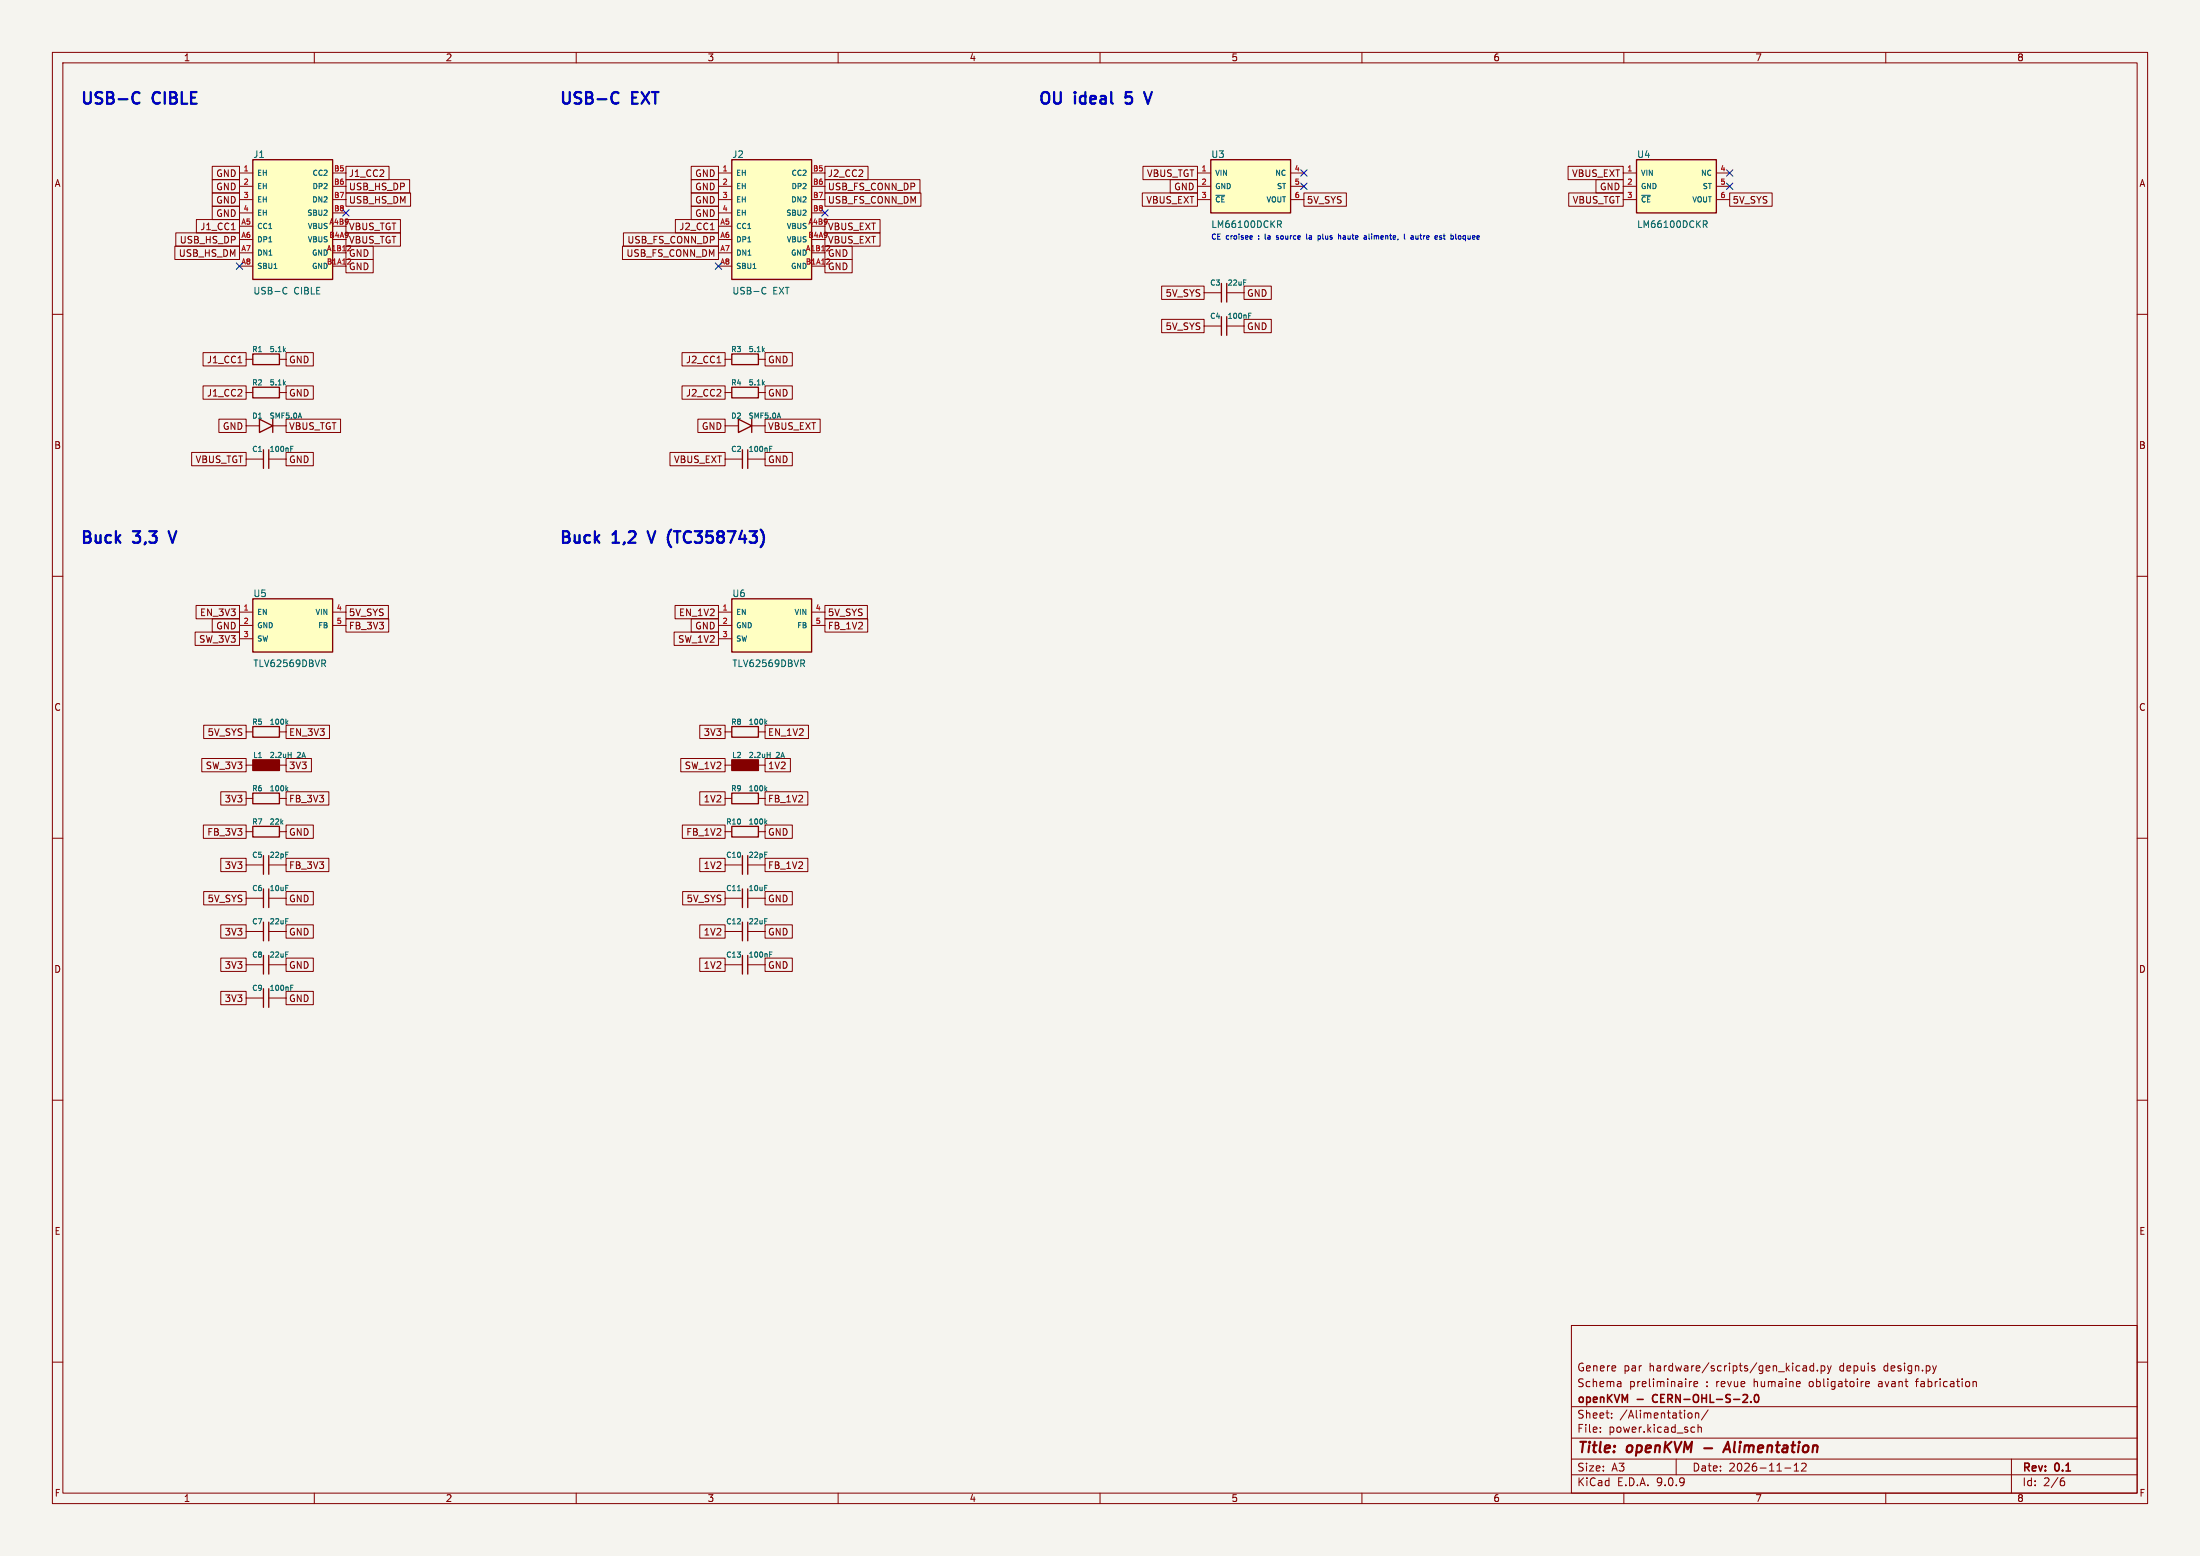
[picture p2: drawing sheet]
<svg xmlns="http://www.w3.org/2000/svg" width="420mm" height="297mm" viewBox="0 0 420 297" stroke-linecap="round" stroke-linejoin="round" font-family="sans-serif">
<path d="M0 0h420v297h-420z" fill="#f5f4ef" stroke="#f5f4ef" stroke-width=".19"/>
<g fill="none" stroke="#840000" stroke-width=".19">
<path d="M10 10h400v277h-400zM12 12h396v273h-396zM60 10v2M110 10v2M160 10v2M210 10v2M260 10v2M310 10v2M360 10v2M10 60h2M47 74.9h1.3M53.3 74.9h1.3"/>
<path d="M138.4 74.9h1.3M138.4 68.6h1.3M144.8 74.9h1.2M144.8 68.6h1.2M229.9 62.2h3.3M234.2 62.2h3.3M408 60h2M47 87.6h3.3M51.3 87.6h3.3M138.4 87.6h3.3M138.4 81.3h2.6M142.7 87.6h3.3"/>
<path d="M143.5 81.3h2.5M10 110h2M408 110h2M10 160h2M47 158.8h1.3M47 152.4h1.3M47 146.1h1.3M53.3 158.8h1.3M53.3 152.4h1.3M53.3 146.1h1.3M408 160h2M47 171.5h3.3"/>
<path d="M47 165.1h3.3M47 177.8h3.3M51.3 171.5h3.3M51.3 165.1h3.3M51.3 177.8h3.3M138.4 165.1h3.3M138.4 177.8h3.3M142.7 165.1h3.3M142.7 177.8h3.3M138.4 184.2h3.3M142.7 184.2h3.3M10 210h2"/>
<path d="M408 210h2M300 253h108v32h-108zM10 260h2M300 278.5h108M300 274.5h108M300 268.5h108M305.5 273.2v.2M305.5 272.5v.1M307.7 270.5v.2M307.7 269.8v.1M309.2 263.7l.2 .2v.8M309.4 264.6l-.1 .1"/>
<path d="M309.4 264l-.1 .1M320 278.5v3M322.5 269.7l.4 .1 .1 .2-.1 .5-.4 .2M322.5 263.7v1M322.9 263.7l-.2 .1-.2 .2M323.1 272.4l.4 .1M323.4 264.2l.7-.2-.1-.2-.4-.1-.2 .2v.7h.6M323.5 273.3l-.4 .1M323.7 269.8l.2-.1 .3 .1 .1 .9M323.7 269.7v1M324.2 272.5l.2-.1 .3 .1 .1 .9M324.2 271.9v1.5"/>
<path d="M326.1 269.1l-1.3 1.9M342.5 279.7l.4-.4v1.5M343.9 279.4l.6-.1 .2 .1 .1 .3-.9 1.1h.9M344.2 260.8h.6l.1 .9M344.9 261l-.5 .1a.29 .29 0 0 0-.2 .3 .29 .29 0 0 0 .2 .3l.5-.1M346.2 260.8l-.4-.1-.3 .3 .2 .6h.5M346.2 260.2v1.5M346.9 261.5v.2M347.7 260.8l.4-.1 .3 .3-.2 .6h-.5M347.7 260.7v1.5M348.9 260.7l.3 1M349.2 261.7l-.3 .5"/>
<path d="M349.6 260.7l-.4 1M356.2 264.2l.7-.2-.1-.2-.4-.1-.2 .2v.7h.6M365.7 263.7h.5M369.7 260.7l-.4 1M376.7 263.8h.5l.1 .9M384 278.5v6.5M408 260h2M60 285v2M110 285v2M160 285v2M210 285v2M260 285v2"/>
<path d="M300 281.5h108M310 285v2M340.7 280.2h1.2M342.5 280.8h.9M360 285v2M393.6 282.7h.4l.2 .2-.1 .5-.5 .2M394 282.1l-.4 .1"/>
</g>
<path d="M325.3 276.4h1.6M329 277.2l.9-2 .4 2M329.2 276.6h1" fill="none" stroke="#840000" stroke-width=".4"/>
<path d="M315.6 266.4l-.1 .4 .1 .7M332.7 267.7h.9M333.5 266.3v.5M334.3 267.5v.2M335 266.3l.3-.1a.8 .8 0 0 1 .5 .7 .8 .8 0 0 1-.5 .8l-.3-.2-.1-.4z" fill="none" stroke="#840000" stroke-width=".3"/>
<g fill="none" stroke="#840000" stroke-width=".25">
<path d="M48.3 73.9h5v2h-5zM139.7 73.9h5.1v2h-5.1zM139.7 67.6h5.1v2h-5.1zM233.2 60.5v3.5M234.2 60.5v3.5M50.3 85.9v3.5M51.3 85.9v3.5M141 80l2.5 1.3-2.5 1.3zM141.7 85.9v3.5M142.7 85.9v3.5M143.5 80v2.6M48.3 157.7h5v2.1h-5z"/>
<path d="M48.3 151.4h5v2h-5zM50.3 163.3v3.6M50.3 169.7v3.5M50.3 176v3.6M51.3 163.3v3.6M51.3 169.7v3.5M51.3 176v3.6M141.7 163.3v3.6M141.7 176v3.6M142.7 163.3v3.6M142.7 176v3.6M141.7 182.4v3.5"/>
<path d="M142.7 182.4v3.5"/>
</g>
<g fill="none" stroke="#006464" stroke-width=".19">
<path d="M238.4 59.8h.4M54.2 73.1l.3 .4M54.5 72.8l-.4 .4M145.6 73.1l.3 .4M145.6 66.8l.3 .3M145.9 72.8l-.4 .4M145.9 66.5l-.4 .3M238.4 60.3h.3M55.5 85.7h.3M55.5 85.2h.5M146.9 85.7h.4M146.9 85.2h.5"/>
<path d="M54.7 150.6l.3 .4M55 150.3l-.4 .4M55 144.1h.6M55.6 143.6v1M54.5 169h.5M54.5 162.7h.5M54.5 175.4h.5M146 162.7h.5M146 175.4h.5M146.9 182.2h.4M146.9 181.7h.5"/>
</g>
<path d="M48.3 145h5v2.1h-5z" fill="#840000" stroke="#840000" stroke-width=".25"/>
<path d="M48.3 114.3h15.2v10.2h-15.2z" fill="#ffffc2"/>
<path d="M48.3 114.3h15.2v10.2h-15.2z" fill="none" stroke="#840000" stroke-width=".25"/>
<path d="M45.7 116.8h2.6M45.7 119.4h2.6M63.5 116.8h2.5M63.5 119.4h2.5M45.7 121.9h2.6" fill="none" stroke="#840000" stroke-width=".19"/>
<path d="M61.4 126h.5l.3 .2-.2 .4h-.6M61.7 126.6l.5 .6" fill="none" stroke="#006464" stroke-width=".19"/>
<path d="M139.7 30.5h15.2v22.8h-15.2z" fill="#ffffc2"/>
<path d="M139.7 30.5h15.2v22.8h-15.2zM233.2 54.1v3.6M234.2 54.1v3.6M48.3 138.7h5v2h-5z" fill="none" stroke="#840000" stroke-width=".25"/>
<g fill="none" stroke="#840000" stroke-width=".19">
<path d="M137.2 33h2.5M137.2 35.6h2.5M137.2 38.1h2.5M154.9 33h2.6M154.9 35.6h2.6M154.9 38.1h2.6M137.2 40.6h2.5M137.2 43.2h2.5M137.2 45.7h2.5M137.2 48.3h2.5M137.2 50.8h2.5M154.9 40.6h2.6"/>
<path d="M154.9 43.2h2.6M154.9 45.7h2.6M154.9 48.3h2.6M154.9 50.8h2.6M229.9 55.9h3.3M234.2 55.9h3.3M47 139.7h1.3M53.3 139.7h1.3"/>
</g>
<path d="M143.8 51.3h.5M145.7 54.9l.5 .1M146.2 56l-.5 .1M237.4 53.4h.5M54.7 137.9l.3 .4M55 137.6l-.4 .4" fill="none" stroke="#006464" stroke-width=".19"/>
<path d="M231.1 30.5h15.3v10.1h-15.3z" fill="#ffffc2"/>
<path d="M231.1 30.5h15.3v10.1h-15.3z" fill="none" stroke="#840000" stroke-width=".25"/>
<path d="M228.6 33h2.5M228.6 35.6h2.5M228.6 38.1h2.5M246.4 33h2.5M246.4 35.6h2.5M246.4 38.1h2.5" fill="none" stroke="#840000" stroke-width=".19"/>
<path d="M232.1 37.3h1.7M243.9 42.1h.5l.2 .3-.1 .4h-.6M244.2 42.8l.4 .6" fill="none" stroke="#006464" stroke-width=".19"/>
<path d="M139.7 114.3h15.2v10.2h-15.2z" fill="#ffffc2"/>
<path d="M139.7 114.3h15.2v10.2h-15.2zM139.7 157.7h5.1v2.1h-5.1zM141.7 169.7v3.5M142.7 169.7v3.5M50.3 182.4v3.5M50.3 188.7v3.6M51.3 182.4v3.5M51.3 188.7v3.6" fill="none" stroke="#840000" stroke-width=".25"/>
<g fill="none" stroke="#840000" stroke-width=".19">
<path d="M137.2 116.8h2.5M137.2 119.4h2.5M154.9 116.8h2.6M154.9 119.4h2.6M137.2 121.9h2.5M138.4 158.8h1.3M144.8 158.8h1.2M138.4 171.5h3.3M142.7 171.5h3.3M47 184.2h3.3M47 190.5h3.3M51.3 184.2h3.3"/>
<path d="M51.3 190.5h3.3"/>
</g>
<path d="M152.9 126h.5l.2 .2-.1 .4h-.6M153.2 126.6l.4 .6M146.1 156.9l.3 .4M146.4 156.6l-.4 .4M140.8 170h.6M146 169h.5M54.5 181.7h.5M55.5 188.5h.3M55.5 188.1h.5" fill="none" stroke="#006464" stroke-width=".19"/>
<path d="M48.3 30.5h15.2v22.8h-15.2z" fill="#ffffc2"/>
<path d="M48.3 30.5h15.2v22.8h-15.2zM48.3 67.6h5v2h-5zM49.5 80l2.6 1.3-2.6 1.3zM52.1 80v2.6M139.7 138.7h5.1v2h-5.1zM139.7 151.4h5.1v2h-5.1z" fill="none" stroke="#840000" stroke-width=".25"/>
<g fill="none" stroke="#840000" stroke-width=".19">
<path d="M45.7 33h2.6M45.7 35.6h2.6M45.7 38.1h2.6M63.5 33h2.5M63.5 35.6h2.5M63.5 38.1h2.5M45.7 40.6h2.6M45.7 43.2h2.6M45.7 45.7h2.6M45.7 48.3h2.6M45.7 50.8h2.6M63.5 40.6h2.5"/>
<path d="M63.5 43.2h2.5M63.5 45.7h2.5M63.5 48.3h2.5M63.5 50.8h2.5M47 68.6h1.3M53.3 68.6h1.3M47 81.3h2.5M52.1 81.3h2.5M138.4 139.7h1.3M144.8 139.7h1.2M138.4 152.4h1.3M138.4 146.1h1.3"/>
<path d="M144.8 152.4h1.2M144.8 146.1h1.2"/>
</g>
<path d="M52.3 51.3h.6M54.2 54.9l.6 .1M54.8 56l-.6 .1M54.2 66.8l.3 .3M54.5 66.5l-.4 .3M146.1 137.9l.3 .4M146.4 137.6l-.4 .4M146.1 150.6l.3 .4M146.4 150.3l-.4 .4M146.5 144.1h.5M147 143.6v1" fill="none" stroke="#006464" stroke-width=".19"/>
<path d="M139.7 145h5.1v2.1h-5.1z" fill="#840000" stroke="#840000" stroke-width=".25"/>
<path d="M312.4 30.5h15.3v10.1h-15.3z" fill="#ffffc2"/>
<path d="M312.4 30.5h15.3v10.1h-15.3z" fill="none" stroke="#840000" stroke-width=".25"/>
<g fill="none" stroke="#840000" stroke-width=".19">
<path d="M40.5 39.4h5.2v2.5h-5.2zM40.5 36.8h5.2v2.6h-5.2zM40.5 34.3h5.2v2.5h-5.2zM40.5 31.7h5.2v2.6h-5.2zM66 36.8h12.4v2.6h-12.4zM66 34.3h12.2v2.5h-12.2zM66 31.7h8.3v2.6h-8.3zM132 39.4h5.2v2.5h-5.2zM132 36.8h5.2v2.6h-5.2zM132 31.7h5.2v2.6h-5.2zM132 34.3h5.2v2.5h-5.2zM157.5 36.8h18.3v2.6h-18.3z"/>
<path d="M157.5 34.3h18.1v2.5h-18.1zM157.5 31.7h8.2v2.6h-8.2zM218.1 36.8h10.5v2.6h-10.5zM218.2 31.7h10.4v2.6h-10.4zM223.4 34.3h5.2v2.5h-5.2zM248.9 36.8h8.1v2.6h-8.1zM299.4 31.7h10.5v2.6h-10.5zM299.5 36.8h10.4v2.6h-10.4zM304.7 34.3h5.2v2.5h-5.2zM309.9 33h2.5M309.9 35.6h2.5M309.9 38.1h2.5"/>
<path d="M327.7 33h2.5M327.7 35.6h2.5M327.7 38.1h2.5M330.2 36.8h8.1v2.6h-8.1zM33.4 47h12.3v2.5h-12.3zM33.6 44.4h12.1v2.6h-12.1zM37.5 41.9h8.2v2.6h-8.2zM44.2 43.9h.7M66 41.9h10.4v2.6h-10.4zM66 49.5h5.2v2.6h-5.2zM66 47h5.2v2.5h-5.2zM66 44.4h10.4v2.6h-10.4z"/>
<path d="M118.8 47h18.4v2.5h-18.4zM119 44.4h18.2v2.6h-18.2zM128.9 41.9h8.3v2.6h-8.3zM135.6 43.9h.7M157.5 44.4h10.5v2.6h-10.5zM157.5 49.5h5.2v2.6h-5.2zM157.5 41.9h10.5v2.6h-10.5zM157.5 47h5.2v2.5h-5.2zM221.8 54.6h8.1v2.6h-8.1zM237.5 54.6h5.2v2.6h-5.2zM38.8 73.7h8.2v2.5h-8.2zM38.8 67.3h8.2v2.6h-8.2z"/>
<path d="M45.4 69.3h.8M54.6 67.3h5.2v2.6h-5.2zM54.6 73.7h5.2v2.5h-5.2zM130.2 73.7h8.2v2.5h-8.2zM130.2 67.3h8.2v2.6h-8.2zM136.9 69.3h.7M146 73.7h5.3v2.5h-5.3zM146 67.3h5.3v2.6h-5.3zM221.8 61h8.1v2.5h-8.1zM237.5 61h5.2v2.5h-5.2zM36.6 86.4h10.4v2.5h-10.4zM41.8 80h5.2v2.6h-5.2z"/>
<path d="M54.6 86.4h5.2v2.5h-5.2zM54.6 80h10.4v2.6h-10.4zM127.9 86.4h10.5v2.5h-10.5zM133.2 80h5.2v2.6h-5.2zM146 86.4h5.3v2.5h-5.3zM146 80h10.6v2.6h-10.6zM37.4 115.6h8.3v2.5h-8.3zM40.5 118.1h5.2v2.6h-5.2zM66 115.6h8.1v2.5h-8.1zM66 118.1h8.2v2.6h-8.2zM128.9 115.6h8.3v2.5h-8.3zM132 118.1h5.2v2.6h-5.2z"/>
<path d="M157.5 115.6h8.1v2.5h-8.1zM157.5 118.1h8.1v2.6h-8.1zM37.2 120.6h8.5v2.6h-8.5zM38.9 138.4h8.1v2.6h-8.1zM54.6 138.4h8.3v2.6h-8.3zM128.7 120.6h8.5v2.6h-8.5zM133.6 138.4h4.8v2.6h-4.8zM146 138.4h8.3v2.6h-8.3zM38.5 144.8h8.5v2.5h-8.5zM38.8 157.5h8.2v2.5h-8.2zM42.1 151.1h4.9v2.6h-4.9zM54.6 157.5h5.2v2.5h-5.2z"/>
<path d="M54.6 151.1h8.2v2.6h-8.2zM54.6 144.8h4.9v2.5h-4.9zM130 144.8h8.4v2.5h-8.4zM130.3 157.5h8.1v2.5h-8.1zM133.6 151.1h4.8v2.6h-4.8zM146 157.5h5.3v2.5h-5.3zM146 151.1h8.2v2.6h-8.2zM146 144.8h4.9v2.5h-4.9zM38.9 170.2h8.1v2.5h-8.1zM42.1 176.5h4.9v2.6h-4.9zM42.1 163.8h4.9v2.6h-4.9zM54.6 163.8h8.2v2.6h-8.2z"/>
<path d="M54.6 170.2h5.2v2.5h-5.2zM54.6 176.5h5.2v2.6h-5.2zM130.3 170.2h8.1v2.5h-8.1zM133.6 163.8h4.8v2.6h-4.8zM133.6 176.5h4.8v2.6h-4.8zM146 163.8h8.2v2.6h-8.2zM146 170.2h5.3v2.5h-5.3zM146 176.5h5.3v2.6h-5.3zM42.1 182.9h4.9v2.5h-4.9zM42.1 189.2h4.9v2.6h-4.9zM54.6 182.9h5.2v2.5h-5.2zM54.6 189.2h5.2v2.6h-5.2z"/>
<path d="M133.6 182.9h4.8v2.5h-4.8zM146 182.9h5.3v2.5h-5.3z"/>
</g>
<path d="M313.4 37.3h1.7M325.2 42.1h.5l.2 .3-.1 .4h-.6M325.5 42.8l.4 .6" fill="none" stroke="#006464" stroke-width=".19"/>
<g fill="none" stroke="#000084" stroke-width=".19">
<path d="M248.3 35l1.2 1.2M248.3 32.4l1.2 1.2M249.5 35l-1.2 1.2M249.5 32.4l-1.2 1.2M329.6 32.4l1.2 1.2M329.6 35l1.2 1.2M330.8 32.4l-1.2 1.2M330.8 35l-1.2 1.2M45.1 50.2l1.2 1.2M46.3 50.2l-1.2 1.2M65.4 40l1.2 1.2M66.6 40l-1.2 1.2"/>
<path d="M136.6 50.2l1.2 1.2M137.8 50.2l-1.2 1.2M156.9 40l1.2 1.2M158.1 40l-1.2 1.2"/>
</g>
<path d="M25.7 17.7a.77 .77 0 0 1 .9 .1M26.6 19.6a.77 .77 0 0 1-.9 .1M117.1 17.7a.77 .77 0 0 1 1 .1M118.1 19.6a.77 .77 0 0 1-1 .1M214.9 19.6l.1 .1M215 17.6l-.1 1 .1-.1M218.4 17.6l.8 2.2 .7-2.2M32.2 101.4l.7 2.2M123.6 101.4l.8 2.2M127.8 104l.3 .4M128.1 101.1l-.3 .4" fill="none" stroke="#0000c2" stroke-width=".44"/>
<g fill="none" stroke="#0000c2" stroke-width=".19">
<path d="M239 45l.1 .2-.5 .1M239 45.6v.1M241.5 44.7l.1 .9M243.7 45.6h.3M244 45h-.2l-.1 .1v.2l.3 .1M249.4 44.7v.8l.2 .2M250 45h.1M250 45.3l-.1 .1 .1 .3M251.9 45l.2 .2v.3l-.2 .2M255.8 45l.2 .1v.6M256.7 45h-.3M256.8 45.3l-.4 .1v.2l.4 .1"/>
<path d="M261.3 44.7v.8l.2 .2M268.1 45.6l.1 .1M269.4 45h.4M269.7 45.3l-.4 .1 .1 .2 .3 .1M271 45h.4M275.2 45.4v.2M275.5 45h.4M275.7 44.7v.8l.2 .2M278.7 45l.2 .2v.3l-.2 .2M279.4 45v.6"/>
</g>
<g font-size="3.1" fill="#0000c2">
<text x="15.2" y="20.1">USB-C</text>
<text x="29.3" y="20.1">CIBLE</text>
<text x="106.7" y="20.1">USB-C</text>
<text x="120.8" y="20.1">EXT</text>
<text x="198.1" y="20.1">OU</text>
<text x="205.3" y="20.1">ideal</text>
<text x="215.9" y="20.1">5</text>
<text x="15.2" y="103.9">Buck</text>
<text x="25.7" y="103.9">3,3</text>
<text x="33.4" y="103.9">V</text>
<text x="106.7" y="103.9">Buck</text>
<text x="117.1" y="103.9">1,2</text>
<text x="124.9" y="103.9">V</text>
<text x="129.3" y="103.9">(TC358743)</text>
</g>
<g font-size="2.8" fill="#840000">
<text x="301" y="277.9">Title:</text>
<text x="310.6" y="277.9">openKVM</text>
<text x="330.9" y="277.9">Alimentation</text>
</g>
<g font-size="2.1" fill="#840000">
<text x="301" y="262">Genere</text>
<text x="309.9" y="262">par</text>
<text x="314.9" y="262">hardware/scripts/gen_kicad.py</text>
<text x="351.3" y="262">depuis</text>
<text x="359.9" y="262">design.py</text>
<text x="301" y="268.2">openKVM</text>
<text x="301" y="265">Schema</text>
<text x="311" y="265">preliminaire</text>
<text x="312.6" y="268.2">-</text>
<text x="316.2" y="268.2">CERN-OHL-S-2.0</text>
<text x="325.7" y="265">: revue</text>
<text x="335" y="265">humaine</text>
<text x="345.8" y="265">obligatoire</text>
<text x="359.1" y="265">avant</text>
<text x="366.5" y="265">fabrication</text>
<text x="301" y="273.7">File:</text>
<text x="301" y="271">Sheet:</text>
<text x="307.1" y="273.7">power.kicad_sch</text>
<text x="309.2" y="271">/Alimentation/</text>
<text x="301" y="281.1">Size:</text>
<text x="307.6" y="281.1">A3</text>
<text x="323" y="281.1">Date:</text>
<text x="330" y="281.1">2026-11-12</text>
<text x="386" y="281.3">Rev:</text>
<text x="392.4" y="281.3">0.1</text>
<text x="301" y="283.9">KiCad</text>
<text x="308.7" y="283.9">E.D.A.</text>
<text x="316.3" y="283.9">9.0.9</text>
<text x="386" y="283.9">Id:</text>
<text x="390.1" y="283.9">2/6</text>
</g>
<g font-size="1.8" fill="#840000">
<text x="35" y="11.9">1</text>
<text x="85" y="11.9">2</text>
<text x="135" y="11.9">3</text>
<text x="185" y="11.9">4</text>
<text x="235" y="11.9">5</text>
<text x="285" y="11.9">6</text>
<text x="335" y="11.9">7</text>
<text x="385" y="11.9">8</text>
<text x="10.3" y="35.9">A</text>
<text x="41.2" y="34">GND</text>
<text x="66.5" y="34">J1_CC2</text>
<text x="132.6" y="34">GND</text>
<text x="158" y="34">J2_CC2</text>
<text x="218.8" y="34">VBUS_TGT</text>
<text x="300" y="34">VBUS_EXT</text>
<text x="408.3" y="35.9">A</text>
<text x="41.2" y="41.6">GND</text>
<text x="41.2" y="39.1">GND</text>
<text x="41.2" y="36.5">GND</text>
<text x="66.5" y="39.1">USB_HS_DM</text>
<text x="66.5" y="36.5">USB_HS_DP</text>
<text x="132.6" y="41.6">GND</text>
<text x="132.6" y="39.1">GND</text>
<text x="132.6" y="36.5">GND</text>
<text x="158" y="39.1">USB_FS_CONN_DM</text>
<text x="158" y="36.5">USB_FS_CONN_DP</text>
<text x="218.7" y="39.1">VBUS_EXT</text>
<text x="224" y="36.5">GND</text>
<text x="249.4" y="39.1">5V_SYS</text>
<text x="300.1" y="39.1">VBUS_TGT</text>
<text x="305.3" y="36.5">GND</text>
<text x="330.7" y="39.1">5V_SYS</text>
<text x="34.2" y="46.7">USB_HS_DP</text>
<text x="38.1" y="44.1">J1_CC1</text>
<text x="66.5" y="44.1">VBUS_TGT</text>
<text x="66.5" y="46.7">VBUS_TGT</text>
<text x="119.7" y="46.7">USB_FS_CONN_DP</text>
<text x="129.6" y="44.1">J2_CC1</text>
<text x="158" y="46.7">VBUS_EXT</text>
<text x="158" y="44.1">VBUS_EXT</text>
<text x="34" y="49.2">USB_HS_DM</text>
<text x="66.5" y="51.8">GND</text>
<text x="66.5" y="49.2">GND</text>
<text x="119.5" y="49.2">USB_FS_CONN_DM</text>
<text x="158" y="51.8">GND</text>
<text x="158" y="49.2">GND</text>
<text x="222.4" y="56.8">5V_SYS</text>
<text x="238" y="56.8">GND</text>
<text x="222.4" y="63.2">5V_SYS</text>
<text x="238" y="63.2">GND</text>
<text x="39.4" y="69.5">J1_CC1</text>
<text x="55.1" y="69.5">GND</text>
<text x="130.9" y="69.5">J2_CC1</text>
<text x="146.5" y="69.5">GND</text>
<text x="39.4" y="75.9">J1_CC2</text>
<text x="55.1" y="75.9">GND</text>
<text x="130.9" y="75.9">J2_CC2</text>
<text x="146.5" y="75.9">GND</text>
<text x="42.4" y="82.2">GND</text>
<text x="55.1" y="82.2">VBUS_TGT</text>
<text x="133.9" y="82.2">GND</text>
<text x="146.5" y="82.2">VBUS_EXT</text>
<text x="10.3" y="85.9">B</text>
<text x="37.2" y="88.6">VBUS_TGT</text>
<text x="55.1" y="88.6">GND</text>
<text x="128.6" y="88.6">VBUS_EXT</text>
<text x="146.5" y="88.6">GND</text>
<text x="408.2" y="85.9">B</text>
<text x="38.1" y="117.8">EN_3V3</text>
<text x="66.5" y="117.8">5V_SYS</text>
<text x="129.5" y="117.8">EN_1V2</text>
<text x="158" y="117.8">5V_SYS</text>
<text x="37.9" y="122.9">SW_3V3</text>
<text x="41.2" y="120.3">GND</text>
<text x="66.5" y="120.3">FB_3V3</text>
<text x="129.3" y="122.9">SW_1V2</text>
<text x="132.6" y="120.3">GND</text>
<text x="158" y="120.3">FB_1V2</text>
<text x="10.3" y="135.9">C</text>
<text x="408.2" y="135.9">C</text>
<text x="39.5" y="140.7">5V_SYS</text>
<text x="55.1" y="140.7">EN_3V3</text>
<text x="134.2" y="140.7">3V3</text>
<text x="146.5" y="140.7">EN_1V2</text>
<text x="39.2" y="147">SW_3V3</text>
<text x="55.1" y="147">3V3</text>
<text x="130.6" y="147">SW_1V2</text>
<text x="146.5" y="147">1V2</text>
<text x="42.8" y="153.4">3V3</text>
<text x="55.1" y="153.4">FB_3V3</text>
<text x="134.2" y="153.4">1V2</text>
<text x="146.5" y="153.4">FB_1V2</text>
<text x="39.5" y="159.7">FB_3V3</text>
<text x="55.1" y="159.7">GND</text>
<text x="130.9" y="159.7">FB_1V2</text>
<text x="146.5" y="159.7">GND</text>
<text x="42.8" y="166.1">3V3</text>
<text x="55.1" y="166.1">FB_3V3</text>
<text x="134.2" y="166.1">1V2</text>
<text x="146.5" y="166.1">FB_1V2</text>
<text x="39.5" y="172.4">5V_SYS</text>
<text x="55.1" y="172.4">GND</text>
<text x="131" y="172.4">5V_SYS</text>
<text x="146.5" y="172.4">GND</text>
<text x="42.8" y="178.8">3V3</text>
<text x="55.1" y="178.8">GND</text>
<text x="134.2" y="178.8">1V2</text>
<text x="146.5" y="178.8">GND</text>
<text x="10.3" y="185.9">D</text>
<text x="42.8" y="185.1">3V3</text>
<text x="55.1" y="185.1">GND</text>
<text x="134.2" y="185.1">1V2</text>
<text x="146.5" y="185.1">GND</text>
<text x="408.2" y="185.9">D</text>
<text x="42.8" y="191.5">3V3</text>
<text x="55.1" y="191.5">GND</text>
<text x="10.3" y="235.9">E</text>
<text x="408.3" y="235.9">E</text>
<text x="10.3" y="285.9">F</text>
<text x="35" y="286.9">1</text>
<text x="85" y="286.9">2</text>
<text x="135" y="286.9">3</text>
<text x="185" y="286.9">4</text>
<text x="235" y="286.9">5</text>
<text x="285" y="286.9">6</text>
<text x="335" y="286.9">7</text>
<text x="385" y="286.9">8</text>
<text x="408.3" y="285.9">F</text>
</g>
<g font-size="1.8" fill="#006464">
<text x="48.3" y="30.3">J1</text>
<text x="139.7" y="30.3">J2</text>
<text x="231.1" y="30.3">U3</text>
<text x="312.4" y="30.3">U4</text>
<text x="231.1" y="43.7">LM66100DCKR</text>
<text x="312.4" y="43.7">LM66100DCKR</text>
<text x="48.3" y="56.4">USB-C</text>
<text x="56.1" y="56.4">CIBLE</text>
<text x="139.7" y="56.4">USB-C</text>
<text x="147.5" y="56.4">EXT</text>
<text x="48.3" y="114.2">U5</text>
<text x="139.7" y="114.2">U6</text>
<text x="48.3" y="127.5">TLV62569DBVR</text>
<text x="139.7" y="127.5">TLV62569DBVR</text>
</g>
<g font-size="1.4" fill="#a90000">
<text x="46.4" y="32.8">1</text>
<text x="46.4" y="35.3">2</text>
<text x="63.7" y="32.8">B5</text>
<text x="63.7" y="35.3">B6</text>
<text x="137.8" y="32.8">1</text>
<text x="137.8" y="35.3">2</text>
<text x="155.1" y="32.8">B5</text>
<text x="155.1" y="35.3">B6</text>
<text x="229.3" y="32.8">1</text>
<text x="229.3" y="35.3">2</text>
<text x="247" y="32.8">4</text>
<text x="247" y="35.3">5</text>
<text x="310.5" y="32.8">1</text>
<text x="310.5" y="35.3">2</text>
<text x="328.3" y="32.8">4</text>
<text x="328.3" y="35.3">5</text>
<text x="46.4" y="37.8">3</text>
<text x="46.4" y="40.4">4</text>
<text x="63.7" y="37.8">B7</text>
<text x="63.7" y="40.4">B8</text>
<text x="137.8" y="37.8">3</text>
<text x="137.8" y="40.4">4</text>
<text x="155.1" y="37.8">B7</text>
<text x="155.1" y="40.4">B8</text>
<text x="229.3" y="37.8">3</text>
<text x="247" y="37.8">6</text>
<text x="310.5" y="37.8">3</text>
<text x="328.3" y="37.8">6</text>
<text x="46" y="42.9">A5</text>
<text x="46" y="45.5">A6</text>
<text x="62.8" y="42.9">A4B9</text>
<text x="62.8" y="45.5">B4A9</text>
<text x="137.4" y="42.9">A5</text>
<text x="137.4" y="45.5">A6</text>
<text x="154.2" y="42.9">A4B9</text>
<text x="154.2" y="45.5">B4A9</text>
<text x="46" y="48">A7</text>
<text x="46" y="50.5">A8</text>
<text x="137.4" y="48">A7</text>
<text x="137.4" y="50.5">A8</text>
<text x="46.4" y="116.6">1</text>
<text x="46.4" y="119.1">2</text>
<text x="64.2" y="116.6">4</text>
<text x="64.2" y="119.1">5</text>
<text x="137.8" y="116.6">1</text>
<text x="137.8" y="119.1">2</text>
<text x="155.6" y="116.6">4</text>
<text x="155.6" y="119.1">5</text>
<text x="46.4" y="121.7">3</text>
<text x="137.8" y="121.7">3</text>
</g>
<g font-size="1.4" fill="#006464">
<text x="49" y="33.7">EH</text>
<text x="59.5" y="33.7">CC2</text>
<text x="140.5" y="33.7">EH</text>
<text x="151" y="33.7">CC2</text>
<text x="231.9" y="33.7">VIN</text>
<text x="243.3" y="33.7">NC</text>
<text x="313.2" y="33.7">VIN</text>
<text x="324.6" y="33.7">NC</text>
<text x="49" y="36.3">EH</text>
<text x="49" y="38.8">EH</text>
<text x="49" y="41.4">EH</text>
<text x="58.5" y="41.4">SBU2</text>
<text x="59.5" y="38.8">DN2</text>
<text x="59.5" y="36.3">DP2</text>
<text x="140.5" y="36.3">EH</text>
<text x="140.5" y="38.8">EH</text>
<text x="140.5" y="41.4">EH</text>
<text x="150" y="41.4">SBU2</text>
<text x="150.9" y="38.8">DN2</text>
<text x="151" y="36.3">DP2</text>
<text x="231.9" y="36.3">GND</text>
<text x="231.9" y="38.8">~{CE}</text>
<text x="241.6" y="38.8">VOUT</text>
<text x="243.6" y="36.3">ST</text>
<text x="313.2" y="36.3">GND</text>
<text x="313.2" y="38.8">~{CE}</text>
<text x="322.9" y="38.8">VOUT</text>
<text x="324.9" y="36.3">ST</text>
<text x="49" y="43.9">CC1</text>
<text x="49" y="46.4">DP1</text>
<text x="58.6" y="43.9">VBUS</text>
<text x="58.6" y="46.4">VBUS</text>
<text x="140.5" y="43.9">CC1</text>
<text x="140.5" y="46.4">DP1</text>
<text x="150.1" y="43.9">VBUS</text>
<text x="150.1" y="46.4">VBUS</text>
<text x="49" y="49">DN1</text>
<text x="49" y="51.5">SBU1</text>
<text x="59.4" y="49">GND</text>
<text x="59.4" y="51.5">GND</text>
<text x="140.5" y="49">DN1</text>
<text x="140.5" y="51.5">SBU1</text>
<text x="150.9" y="49">GND</text>
<text x="150.9" y="51.5">GND</text>
<text x="230.9" y="54.7">C3</text>
<text x="234.2" y="54.7">22uF</text>
<text x="230.9" y="61.1">C4</text>
<text x="234.2" y="61.1">100nF</text>
<text x="48" y="67.4">R1</text>
<text x="51.4" y="67.4">5.1k</text>
<text x="139.5" y="67.4">R3</text>
<text x="142.8" y="67.4">5.1k</text>
<text x="48" y="73.8">R2</text>
<text x="51.4" y="73.8">5.1k</text>
<text x="139.5" y="73.8">R4</text>
<text x="142.8" y="73.8">5.1k</text>
<text x="48" y="80.1">D1</text>
<text x="51.4" y="80.1">SMF5.0A</text>
<text x="139.5" y="80.1">D2</text>
<text x="142.8" y="80.1">SMF5.0A</text>
<text x="48" y="86.5">C1</text>
<text x="51.4" y="86.5">100nF</text>
<text x="139.5" y="86.5">C2</text>
<text x="142.8" y="86.5">100nF</text>
<text x="49" y="117.6">EN</text>
<text x="60.1" y="117.6">VIN</text>
<text x="140.5" y="117.6">EN</text>
<text x="151.5" y="117.6">VIN</text>
<text x="49" y="120.1">GND</text>
<text x="49" y="122.6">SW</text>
<text x="60.6" y="120.1">FB</text>
<text x="140.5" y="120.1">GND</text>
<text x="140.5" y="122.6">SW</text>
<text x="152.1" y="120.1">FB</text>
<text x="48" y="138.5">R5</text>
<text x="51.4" y="138.5">100k</text>
<text x="139.5" y="138.5">R8</text>
<text x="142.8" y="138.5">100k</text>
<text x="48.2" y="144.9">L1</text>
<text x="51.4" y="144.9">2.2uH</text>
<text x="56.7" y="144.9">2A</text>
<text x="139.7" y="144.9">L2</text>
<text x="142.8" y="144.9">2.2uH</text>
<text x="148.2" y="144.9">2A</text>
<text x="48" y="151.2">R6</text>
<text x="51.4" y="151.2">100k</text>
<text x="139.5" y="151.2">R9</text>
<text x="142.8" y="151.2">100k</text>
<text x="48" y="157.6">R7</text>
<text x="51.4" y="157.6">22k</text>
<text x="138.5" y="157.6">R10</text>
<text x="142.8" y="157.6">100k</text>
<text x="48" y="163.9">C5</text>
<text x="51.4" y="163.9">22pF</text>
<text x="138.5" y="163.9">C10</text>
<text x="142.8" y="163.9">22pF</text>
<text x="48" y="170.3">C6</text>
<text x="51.4" y="170.3">10uF</text>
<text x="138.5" y="170.3">C11</text>
<text x="142.8" y="170.3">10uF</text>
<text x="48" y="176.6">C7</text>
<text x="51.4" y="176.6">22uF</text>
<text x="138.5" y="176.6">C12</text>
<text x="142.8" y="176.6">22uF</text>
<text x="48" y="183">C8</text>
<text x="51.4" y="183">22uF</text>
<text x="138.5" y="183">C13</text>
<text x="142.8" y="183">100nF</text>
<text x="48" y="189.3">C9</text>
<text x="51.4" y="189.3">100nF</text>
</g>
<g font-size="1.4" fill="#0000c2">
<text x="231.1" y="45.8">CE</text>
<text x="234.1" y="45.8">croisee</text>
<text x="240.5" y="45.8">:</text>
<text x="242" y="45.8">la</text>
<text x="244.4" y="45.8">source</text>
<text x="250.4" y="45.8">la</text>
<text x="252.8" y="45.8">plus</text>
<text x="257" y="45.8">haute</text>
<text x="262.1" y="45.8">alimente,</text>
<text x="270.1" y="45.8">l</text>
<text x="271.6" y="45.8">autre</text>
<text x="276.5" y="45.8">est</text>
<text x="279.7" y="45.8">bloquee</text>
</g>
<g font-size="1.4" fill="#840000">
<text x="62.3" y="48">A1B12</text>
<text x="62.3" y="50.5">B1A12</text>
<text x="153.7" y="48">A1B12</text>
<text x="153.7" y="50.5">B1A12</text>
</g>
</svg>
